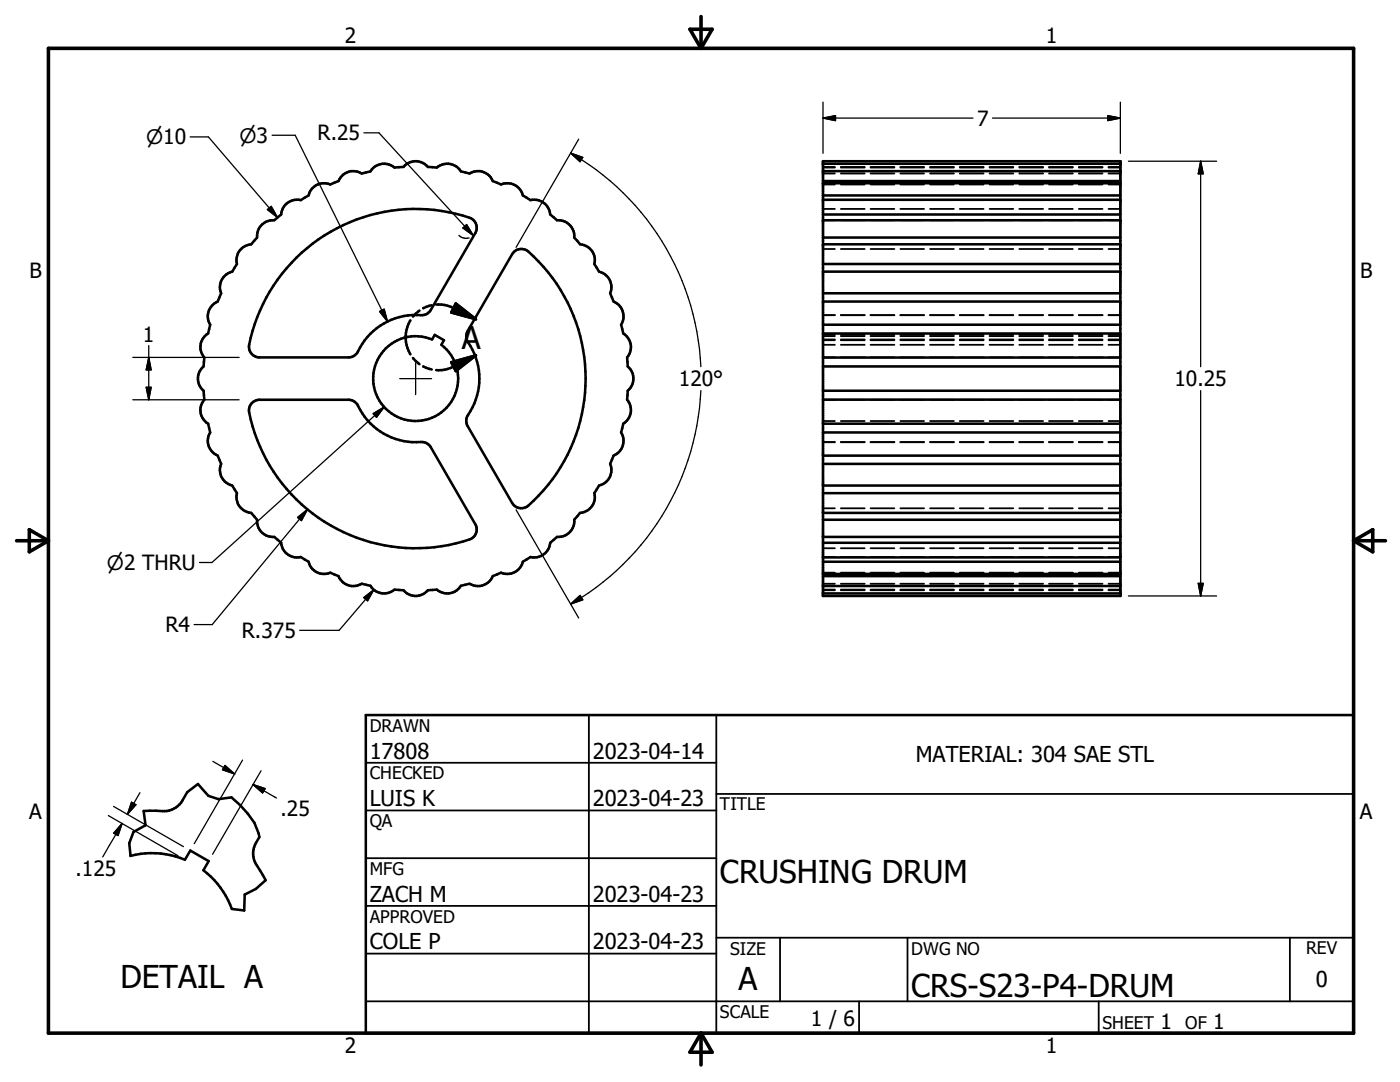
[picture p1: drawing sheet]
<svg xmlns="http://www.w3.org/2000/svg" width="279mm" height="216mm" viewBox="0 0 279 216" stroke-linecap="round" stroke-linejoin="round" font-family="sans-serif">
<g fill="none" stroke="#000" stroke-width=".51">
<path d="M164.2 32.2h59.4v86.7h-59.4zM164.2 39.9h59.4M164.2 34.1h59.4M164.2 32.7h59.4M164.2 36.1h59.4M164.2 39h59.4M164.2 36.6h59.4M52.4 44.7l1.1-.6 1.2-.2 1.4-1.1a3.2 3.2 0 0 1 3.9-2.9l1.6-.9a3.1 3.1 0 0 1 4.3-2.2l1.7-.7a3.2 3.2 0 0 1 4.6-1.5l1.7-.4a3.2 3.2 0 0 1 4.8-.8l1.8-.1a3.1 3.1 0 0 1 4.9 0l1.8 .1a3.2 3.2 0 0 1 4.8 .8l1.7 .4a3.1 3.1 0 0 1 4.6 1.5l1.7 .7a3.2 3.2 0 0 1 4.3 2.2l1.6 .9a3.2 3.2 0 0 1 3.9 2.9l1.4 1.1a3.2 3.2 0 0 1 3.4 3.5l1.2 1.3a3.2 3.2 0 0 1 2.8 4l1 1.5a3.2 3.2 0 0 1 2.2 4.3l.7 1.7a3.2 3.2 0 0 1 1.5 4.6l.4 1.7a3.2 3.2 0 0 1 .8 4.8l.1 1.8a3.2 3.2 0 0 1 0 4.9l-.1 1.7a3.2 3.2 0 0 1-.8 4.8l-.4 1.8a3.2 3.2 0 0 1-1.5 4.6l-.7 1.7a3.1 3.1 0 0 1-2.2 4.3l-1 1.5a3.2 3.2 0 0 1-2.8 3.9l-1.2 1.4a3.2 3.2 0 0 1-3.4 3.4l-1.4 1.2a3.2 3.2 0 0 1-3.9 2.8l-1.6 1a3.2 3.2 0 0 1-4.3 2.2l-1.7 .7a3.2 3.2 0 0 1-4.6 1.5l-1.7 .4-.3 .3a3.2 3.2 0 0 1-4.5 .4l-1.8 .2a3.1 3.1 0 0 1-4.9 0l-1.8-.2a3.2 3.2 0 0 1-4.8-.7l-1.7-.4a3.2 3.2 0 0 1-4.6-1.5l-1.7-.7a3.2 3.2 0 0 1-4.3-2.2l-1.6-1a3.2 3.2 0 0 1-3.9-2.8l-1.4-1.2h-.4a3.2 3.2 0 0 1-3-3.4l-1.2-1.4h-.4a3.2 3.2 0 0 1-2.4-3.9l-1-1.5a3.2 3.2 0 0 1-2.2-4.3l-.7-1.7a3.2 3.2 0 0 1-1.5-4.6l-.4-1.8a3.1 3.1 0 0 1-.7-4.8l-.2-1.7a3.2 3.2 0 0 1 0-4.9l.2-1.8a3.2 3.2 0 0 1 .7-4.8l.4-1.7a3.2 3.2 0 0 1 1.5-4.6l.7-1.7a3.2 3.2 0 0 1 2.2-4.3l1-1.5a3.2 3.2 0 0 1 2.8-4l1.2-1.3 .1-.9 .2-.8zM59.2 51.4a33.7 33.7 0 0 1 35.1-7.7 2.13 2.13 0 0 1 .6 2.8l-8.9 15.3a2.46 2.46 0 0 1-2.9 1.1 12.8 12.8 0 0 0-11.8 7.5l-.8 .7-1 .2h-17.7a2.11 2.11 0 0 1-2.1-2.5 33.5 33.5 0 0 1 9.5-17.4zM102.6 50.2a2.16 2.16 0 0 1 2.8 0 33.7 33.7 0 0 1-.5 51 2.14 2.14 0 0 1-2.7-.8l-8.9-15.4-.3-1 .1-.6a13.3 13.3 0 0 0 0-15.7l-.1-.6 .3-1 8.9-15.4zM164.2 43.9h59.4M164.2 42.8h59.4"/>
<path d="M164.2 47.4h59.4M164.2 48.7h59.4M164.2 52.7h59.4M164.2 54.2h59.4M164.2 58.5h59.4M77 69.5a8.5 8.5 0 0 1 9.2-1.8l.6-.9 1.8 1.1-.5 .9a8.5 8.5 0 0 1 1.3 12.2 8.5 8.5 0 0 1-12.2 .7 8.5 8.5 0 0 1-.2-12.2zM81.9 63.9a6.5 6.5 0 0 0 0 6.8M82.4 71.4l1.3 1.3M83.7 62l-1.3 1.2M84.5 73.1l1.7 .6M86.2 60.9l-1.7 .6M87 60.8l1.7 .1 1.2 .3 5.1 2.5"/>
<path d="M90 72.3l5-1.4-4 3.2zM91 60.5l4 3.2-5-1.3zM95 70.9l-5.1 2.5-1.2 .4-1.7 .1M164.2 79.7h59.4M164.2 71.3h59.4M164.2 66.5h59.4M164.2 60.2h59.4M164.2 64.8h59.4M164.2 73.1h59.4M164.2 78h59.4M50.3 80.4l.8-.5 .7-.1h17.7a2.52 2.52 0 0 1 2.4 2 12.9 12.9 0 0 0 12.4 6.4l.7 .1 .8 .7 9.1 15.6a2.09 2.09 0 0 1-1.2 3 33.9 33.9 0 0 1-44-25.6l.1-.7zM164.2 98.4h59.4"/>
<path d="M164.2 96.9h59.4M164.2 92.6h59.4M164.2 90.9h59.4M164.2 86.3h59.4M164.2 84.5h59.4M164.2 116.9h59.4M164.2 118.4h59.4M164.2 111.2h59.4M164.2 107.1h59.4M164.2 115h59.4M164.2 112.1h59.4M164.2 108.3h59.4"/>
<path d="M164.2 103.7h59.4M164.2 102.3h59.4M164.2 114.5h59.4M73 142.7h197.1v63.5h-197.1zM28.7 161.8h2.4a4.8 4.8 0 0 0 5-1.7l1.3-2 2.1-1.7 2.1 2.4 2 .7 2.6-.4 1.7 1.6 1.6 1.7 1.3 1.8 1 2.8a4.6 4.6 0 0 0-.8 5.3l2 3.3-1.9 1.8-2.3 1.1-.1 3.2-2.4-.3a17.2 17.2 0 0 0-5.7-7.7l1-1.9-3.6-2.1-1.1 1.8a16.8 16.8 0 0 0-10.9-.7l-.2-2.5 .8-2.3 2.4-1.3z"/>
</g>
<g fill="none" stroke="#000" stroke-width=".36">
<path d="M164.2 33.3h2.4M164.2 33.4h2.4M164.2 34.2h2.4M164.2 34.6h2.4M164.2 36.8h2.4M164.2 39.9h2.4M167.8 33.3h4.8M167.8 33.4h4.8M167.8 34.2h4.8M167.8 34.6h4.8M167.8 36.8h4.8M167.8 39.9h4.8"/>
<path d="M173.7 33.3h4.8M173.7 33.4h4.8M173.7 34.2h4.8M173.7 34.6h4.8M173.7 36.8h4.8M173.7 39.9h4.8M179.7 33.3h4.7M179.7 33.4h4.7M179.7 34.2h4.7M179.7 34.6h4.7M179.7 36.8h4.7M179.7 39.9h4.7"/>
<path d="M185.6 33.3h4.8M185.6 33.4h4.8M185.6 34.2h4.8M185.6 34.6h4.8M185.6 36.8h4.8M185.6 39.9h4.8M191.5 33.3h4.8M191.5 33.4h4.8M191.5 34.2h4.8M191.5 34.6h4.8M191.5 36.8h4.8M191.5 39.9h4.8"/>
<path d="M197.5 33.3h4.7M197.5 33.4h4.7M197.5 34.2h4.7M197.5 34.6h4.7M197.5 36.8h4.7M197.5 39.9h4.7M203.4 33.3h4.8M203.4 33.4h4.8M203.4 34.2h4.8M203.4 34.6h4.8M203.4 36.8h4.8M203.4 39.9h4.8"/>
<path d="M209.3 33.3h4.8M209.3 33.4h4.8M209.3 34.2h4.8M209.3 34.6h4.8M209.3 36.8h4.8M209.3 39.9h4.8M215.3 33.3h4.7M215.3 33.4h4.7M215.3 34.2h4.7M215.3 34.6h4.7M215.3 36.8h4.7M215.3 39.9h4.7"/>
<path d="M221.2 33.3h2.4M221.2 33.4h2.4M221.2 34.2h2.4M221.2 34.6h2.4M221.2 36.8h2.4M221.2 39.9h2.4M164.2 43.9h2.4M164.2 49.7h2.4M164.2 41.7h2.4M167.8 43.9h4.8M167.8 49.7h4.8M167.8 41.7h4.8"/>
<path d="M173.7 43.9h4.8M173.7 49.7h4.8M173.7 41.7h4.8M179.7 43.9h4.7M179.7 49.7h4.7M179.7 41.7h4.7M185.6 43.9h4.8M185.6 49.7h4.8M185.6 41.7h4.8M191.5 43.9h4.8M191.5 49.7h4.8M191.5 41.7h4.8"/>
<path d="M197.5 43.9h4.7M197.5 49.7h4.7M197.5 41.7h4.7M203.4 43.9h4.8M203.4 49.7h4.8M203.4 41.7h4.8M209.3 43.9h4.8M209.3 49.7h4.8M209.3 41.7h4.8M215.3 43.9h4.7M215.3 49.7h4.7M215.3 41.7h4.7"/>
<path d="M221.2 43.9h2.4M221.2 49.7h2.4M221.2 41.7h2.4M164.2 68.8h2.4M164.2 67.9h2.4M164.2 66.8h2.4M164.2 67.7h2.4M164.2 71.3h2.4M164.2 79.8h2.4M164.2 62.9h2.4M164.2 67.1h2.4M167.8 68.8h4.8"/>
<path d="M167.8 67.9h4.8M167.8 66.8h4.8M167.8 67.7h4.8M167.8 71.3h4.8M167.8 79.8h4.8M167.8 62.9h4.8M167.8 67.1h4.8M173.7 68.8h4.8M173.7 67.9h4.8M173.7 66.8h4.8M173.7 67.7h4.8M173.7 71.3h4.8"/>
<path d="M173.7 79.8h4.8M173.7 62.9h4.8M173.7 67.1h4.8M179.7 68.8h4.7M179.7 67.9h4.7M179.7 66.8h4.7M179.7 67.7h4.7M179.7 71.3h4.7M179.7 79.8h4.7M179.7 62.9h4.7M179.7 67.1h4.7M185.6 68.8h4.8"/>
<path d="M185.6 67.9h4.8M185.6 66.8h4.8M185.6 67.7h4.8M185.6 71.3h4.8M185.6 79.8h4.8M185.6 62.9h4.8M185.6 67.1h4.8M191.5 68.8h4.8M191.5 67.9h4.8M191.5 66.8h4.8M191.5 67.7h4.8M191.5 71.3h4.8"/>
<path d="M191.5 79.8h4.8M191.5 62.9h4.8M191.5 67.1h4.8M197.5 68.8h4.7M197.5 67.9h4.7M197.5 66.8h4.7M197.5 67.7h4.7M197.5 71.3h4.7M197.5 79.8h4.7M197.5 62.9h4.7M197.5 67.1h4.7M203.4 68.8h4.8"/>
<path d="M203.4 67.9h4.8M203.4 66.8h4.8M203.4 67.7h4.8M203.4 71.3h4.8M203.4 79.8h4.8M203.4 62.9h4.8M203.4 67.1h4.8M209.3 68.8h4.8M209.3 67.9h4.8M209.3 66.8h4.8M209.3 67.7h4.8M209.3 71.3h4.8"/>
<path d="M209.3 79.8h4.8M209.3 62.9h4.8M209.3 67.1h4.8M215.3 68.8h4.7M215.3 67.9h4.7M215.3 66.8h4.7M215.3 67.7h4.7M215.3 71.3h4.7M215.3 79.8h4.7M215.3 62.9h4.7M215.3 67.1h4.7M221.2 68.8h2.4"/>
<path d="M221.2 67.9h2.4M221.2 66.8h2.4M221.2 67.7h2.4M221.2 71.3h2.4M221.2 79.8h2.4M221.2 62.9h2.4M221.2 67.1h2.4M164.2 88.2h2.4M164.2 84h2.4M167.8 88.2h4.8M167.8 84h4.8M173.7 88.2h4.8"/>
<path d="M173.7 84h4.8M179.7 88.2h4.7M179.7 84h4.7M185.6 88.2h4.8M185.6 84h4.8M191.5 88.2h4.8M191.5 84h4.8M197.5 88.2h4.7M197.5 84h4.7M203.4 88.2h4.8M203.4 84h4.8M209.3 88.2h4.8"/>
<path d="M209.3 84h4.8M215.3 88.2h4.7M215.3 84h4.7M221.2 88.2h2.4M221.2 84h2.4M164.2 117.8h2.4M164.2 117.6h2.4M164.2 116.9h2.4M164.2 116.5h2.4M164.2 114.3h2.4M164.2 111.1h2.4M164.2 107.1h2.4"/>
<path d="M164.2 101.4h2.4M164.2 109.4h2.4M167.8 117.8h4.8M167.8 117.6h4.8M167.8 116.9h4.8M167.8 116.5h4.8M167.8 114.3h4.8M167.8 111.1h4.8M167.8 107.1h4.8M167.8 101.4h4.8M167.8 109.4h4.8M173.7 117.8h4.8"/>
<path d="M173.7 117.6h4.8M173.7 116.9h4.8M173.7 116.5h4.8M173.7 114.3h4.8M173.7 111.1h4.8M173.7 107.1h4.8M173.7 101.4h4.8M173.7 109.4h4.8M179.7 117.8h4.7M179.7 117.6h4.7M179.7 116.9h4.7M179.7 116.5h4.7"/>
<path d="M179.7 114.3h4.7M179.7 111.1h4.7M179.7 107.1h4.7M179.7 101.4h4.7M179.7 109.4h4.7M185.6 117.8h4.8M185.6 117.6h4.8M185.6 116.9h4.8M185.6 116.5h4.8M185.6 114.3h4.8M185.6 111.1h4.8M185.6 107.1h4.8"/>
<path d="M185.6 101.4h4.8M185.6 109.4h4.8M191.5 117.8h4.8M191.5 117.6h4.8M191.5 116.9h4.8M191.5 116.5h4.8M191.5 114.3h4.8M191.5 111.1h4.8M191.5 107.1h4.8M191.5 101.4h4.8M191.5 109.4h4.8M197.5 117.8h4.7"/>
<path d="M197.5 117.6h4.7M197.5 116.9h4.7M197.5 116.5h4.7M197.5 114.3h4.7M197.5 111.1h4.7M197.5 107.1h4.7M197.5 101.4h4.7M197.5 109.4h4.7M203.4 117.8h4.8M203.4 117.6h4.8M203.4 116.9h4.8M203.4 116.5h4.8"/>
<path d="M203.4 114.3h4.8M203.4 111.1h4.8M203.4 107.1h4.8M203.4 101.4h4.8M203.4 109.4h4.8M209.3 117.8h4.8M209.3 117.6h4.8M209.3 116.9h4.8M209.3 116.5h4.8M209.3 114.3h4.8M209.3 111.1h4.8M209.3 107.1h4.8"/>
<path d="M209.3 101.4h4.8M209.3 109.4h4.8M215.3 117.8h4.7M215.3 117.6h4.7M215.3 116.9h4.7M215.3 116.5h4.7M215.3 114.3h4.7M215.3 111.1h4.7M215.3 107.1h4.7M215.3 101.4h4.7M215.3 109.4h4.7M221.2 117.8h2.4"/>
<path d="M221.2 117.6h2.4M221.2 116.9h2.4M221.2 116.5h2.4M221.2 114.3h2.4M221.2 111.1h2.4M221.2 107.1h2.4M221.2 101.4h2.4M221.2 109.4h2.4M73 152.2h70M117.5 142.7v63.5M143 158.4h127.1M143 142.7v63.5"/>
<path d="M73 161.7h70M73 171.2h70M73 180.8h70M73 190.3h70M73 199.8h197.1M143 187.1h127.1M155.7 187.1v12.7M171.4 199.8v6.4M181.1 187.1v12.7M219.3 199.8v6.4M257.4 187.1v12.7"/>
</g>
<path d="M9.7 9.6h260.4v196.6h-260.4zM137.7 5.8h4.4l-2.2 3.8zM139.9 3.3v6.3M3.3 107.9h6.4M5.8 105.7l3.9 2.2-3.9 2.2zM270.1 107.9h6.4M270.1 107.9l3.9-2.2v4.4zM139.9 206.2v6.3M139.9 206.2l2.2 3.8h-4.4z" fill="none" stroke="#000" stroke-width=".71"/>
<path d="M91 60.5l4 3.2-5-1.3zM90 72.3l5-1.4-4 3.2z" fill="#000" stroke="#000" stroke-width=".51"/>
<g fill="none" stroke="#000" stroke-width=".25">
<path d="M38 27.3h3.6l13.8 16.1M54.3 27h4.6l18.4 37.2M72.6 26.5h3l18.8 20.5M113.9 30.5a51.9 51.9 0 0 1 26 42.7M113.9 30.5l2.4 .9-.5 .9zM115.5 27.8l-12.5 21.6M164.2 23.6h30M164.2 23.6l2.5-.5v1zM164.2 20.4v10.2M198.1 23.6h25.5M221.1 23.1l2.5 .5-2.5 .5zM223.6 20.4v10.2"/>
<path d="M225.2 32.2h17.6M239.6 32.2v41M239.6 32.2l.5 2.5h-1zM53.4 41.8l.7-.6 1.3 2.2zM91.6 47l.5 .3 .6 .2h.9M92.4 45.5l.7-.7 1.3 2.2zM92.8 45.2l.2 .2M26.5 79.8h21.2M26.5 71.3h21.2M29.2 77.3h1l-.5 2.5zM29.7 69v10.8M29.7 71.3l.5 2.5h-1z"/>
<path d="M75.8 62.2l.9-.5 .6 2.5zM79.8 75.6h6.3M82.9 72.4v6.3M139.9 77.9a51.9 51.9 0 0 1-26 42.6M239.6 77.9v41M74.5 82.5l2.2-1.3-1.6 2.1zM76.7 81.2l-34.4 31h-2.5M59.4 103.3l2-1.6-1.2 2.2zM61.4 101.7l-19 22.9h-3.7M72.6 119.2l2-1.5-1.2 2.2zM74.6 117.7l-6.9 8.1h-7.9M103 101.7l12.5 21.6"/>
<path d="M225.2 118.9h17.6M239.1 116.4h1l-.5 2.5zM113.9 120.5l1.9-1.7 .5 .9zM27.9 158.2l-2.5 4.3M42.5 151.9l4.3 2.5M44.9 152.7l1.9 1.7-2.4-.8zM48.4 151.7l-9.6 16.6M50.5 156.5l4.7 2.7M50.5 156.5l2.4 .9-.5 .8zM52.1 153.8l-9.7 16.7M21.6 162.7l13.9 8.1M22.7 160.9l13.9 8"/>
<path d="M24.4 164.3l-3.9 6.7M24.4 164.3l-.8 2.4-.9-.5zM26.3 160.1l.8 .5-1.7 1.9z"/>
</g>
<g fill="#000" stroke="#000" stroke-width=".25">
<path d="M113.9 30.5l2.4 .9-.5 .9zM164.2 23.6l2.5-.5v1zM221.1 23.1l2.5 .5-2.5 .5zM239.6 32.2l.5 2.5h-1zM53.4 41.8l.7-.6 1.3 2.2zM92.4 45.5l.7-.7 1.3 2.2zM29.2 77.3h1l-.5 2.5zM29.7 71.3l.5 2.5h-1zM75.8 62.2l.9-.5 .6 2.5zM74.5 82.5l2.2-1.3-1.6 2.1zM59.4 103.3l2-1.6-1.2 2.2zM72.6 119.2l2-1.5-1.2 2.2z"/>
<path d="M113.9 120.5l1.9-1.7 .5 .9zM239.1 116.4h1l-.5 2.5zM44.9 152.7l1.9 1.7-2.4-.8zM50.5 156.5l2.4 .9-.5 .8zM24.4 164.3l-.8 2.4-.9-.5zM26.3 160.1l.8 .5-1.7 1.9z"/>
</g>
<g font-size="6.3">
<text x="92.2" y="69.6">A</text>
<text x="143.7" y="176.1">CRUSHING DRUM</text>
<text x="24" y="197.1">DETAIL A</text>
<text x="147.4" y="197.6">A</text>
<text x="181.9" y="198.9">CRS-S23-P4-DRUM</text>
</g>
<g font-size="4.4">
<text x="73.8" y="151.4">17808</text>
<text x="118.3" y="151.4">2023-04-14</text>
<text x="182.8" y="152.1">MATERIAL: 304 SAE STL</text>
<text x="73.8" y="160.9">LUIS K</text>
<text x="118.3" y="160.9">2023-04-23</text>
<text x="73.8" y="179.9">ZACH M</text>
<text x="118.3" y="179.9">2023-04-23</text>
<text x="73.8" y="189.4">COLE P</text>
<text x="118.3" y="189.4">2023-04-23</text>
<text x="262.6" y="196.9">0</text>
</g>
<g font-size="4.2">
<text x="68.8" y="8.7">2</text>
<text x="208.7" y="8.7">1</text>
<text x="63.4" y="28">R.25</text>
<text x="195" y="25.1">7</text>
<text x="5.9" y="55.5">B</text>
<text x="271.4" y="55.5">B</text>
<text x="28.5" y="68.2">1</text>
<text x="135.5" y="77.1">120°</text>
<text x="234.4" y="77.1">10.25</text>
<text x="33.1" y="126.1">R4</text>
<text x="48.3" y="127.3">R.375</text>
<text x="5.8" y="163.4">A</text>
<text x="56" y="162.9">.25</text>
<text x="271.4" y="163.4">A</text>
<text x="15.1" y="174.9">.125</text>
<text x="161.8" y="204.7">1 / 6</text>
<text x="231.6" y="205.3">1</text>
<text x="242.1" y="205.3">1</text>
<text x="68.8" y="210.2">2</text>
<text x="208.7" y="210.2">1</text>
</g>
<g font-size="4">
<text x="29.2" y="28.8">n10</text>
<text x="47.8" y="28.5">n3</text>
<text x="21.3" y="113.8">n2 THRU</text>
</g>
<g font-size="3.5">
<text x="73.8" y="146">DRAWN</text>
<text x="73.8" y="155.5">CHECKED</text>
<text x="143.7" y="161.7">TITLE</text>
<text x="73.8" y="165.1">QA</text>
<text x="73.8" y="174.6">MFG</text>
<text x="73.8" y="184.1">APPROVED</text>
<text x="145.7" y="190.5">SIZE</text>
<text x="181.9" y="190.5">DWG NO</text>
<text x="260.6" y="190.4">REV</text>
<text x="143.7" y="203.1">SCALE</text>
<text x="220" y="205.3">SHEET</text>
<text x="236.5" y="205.3">OF</text>
</g>
</svg>
